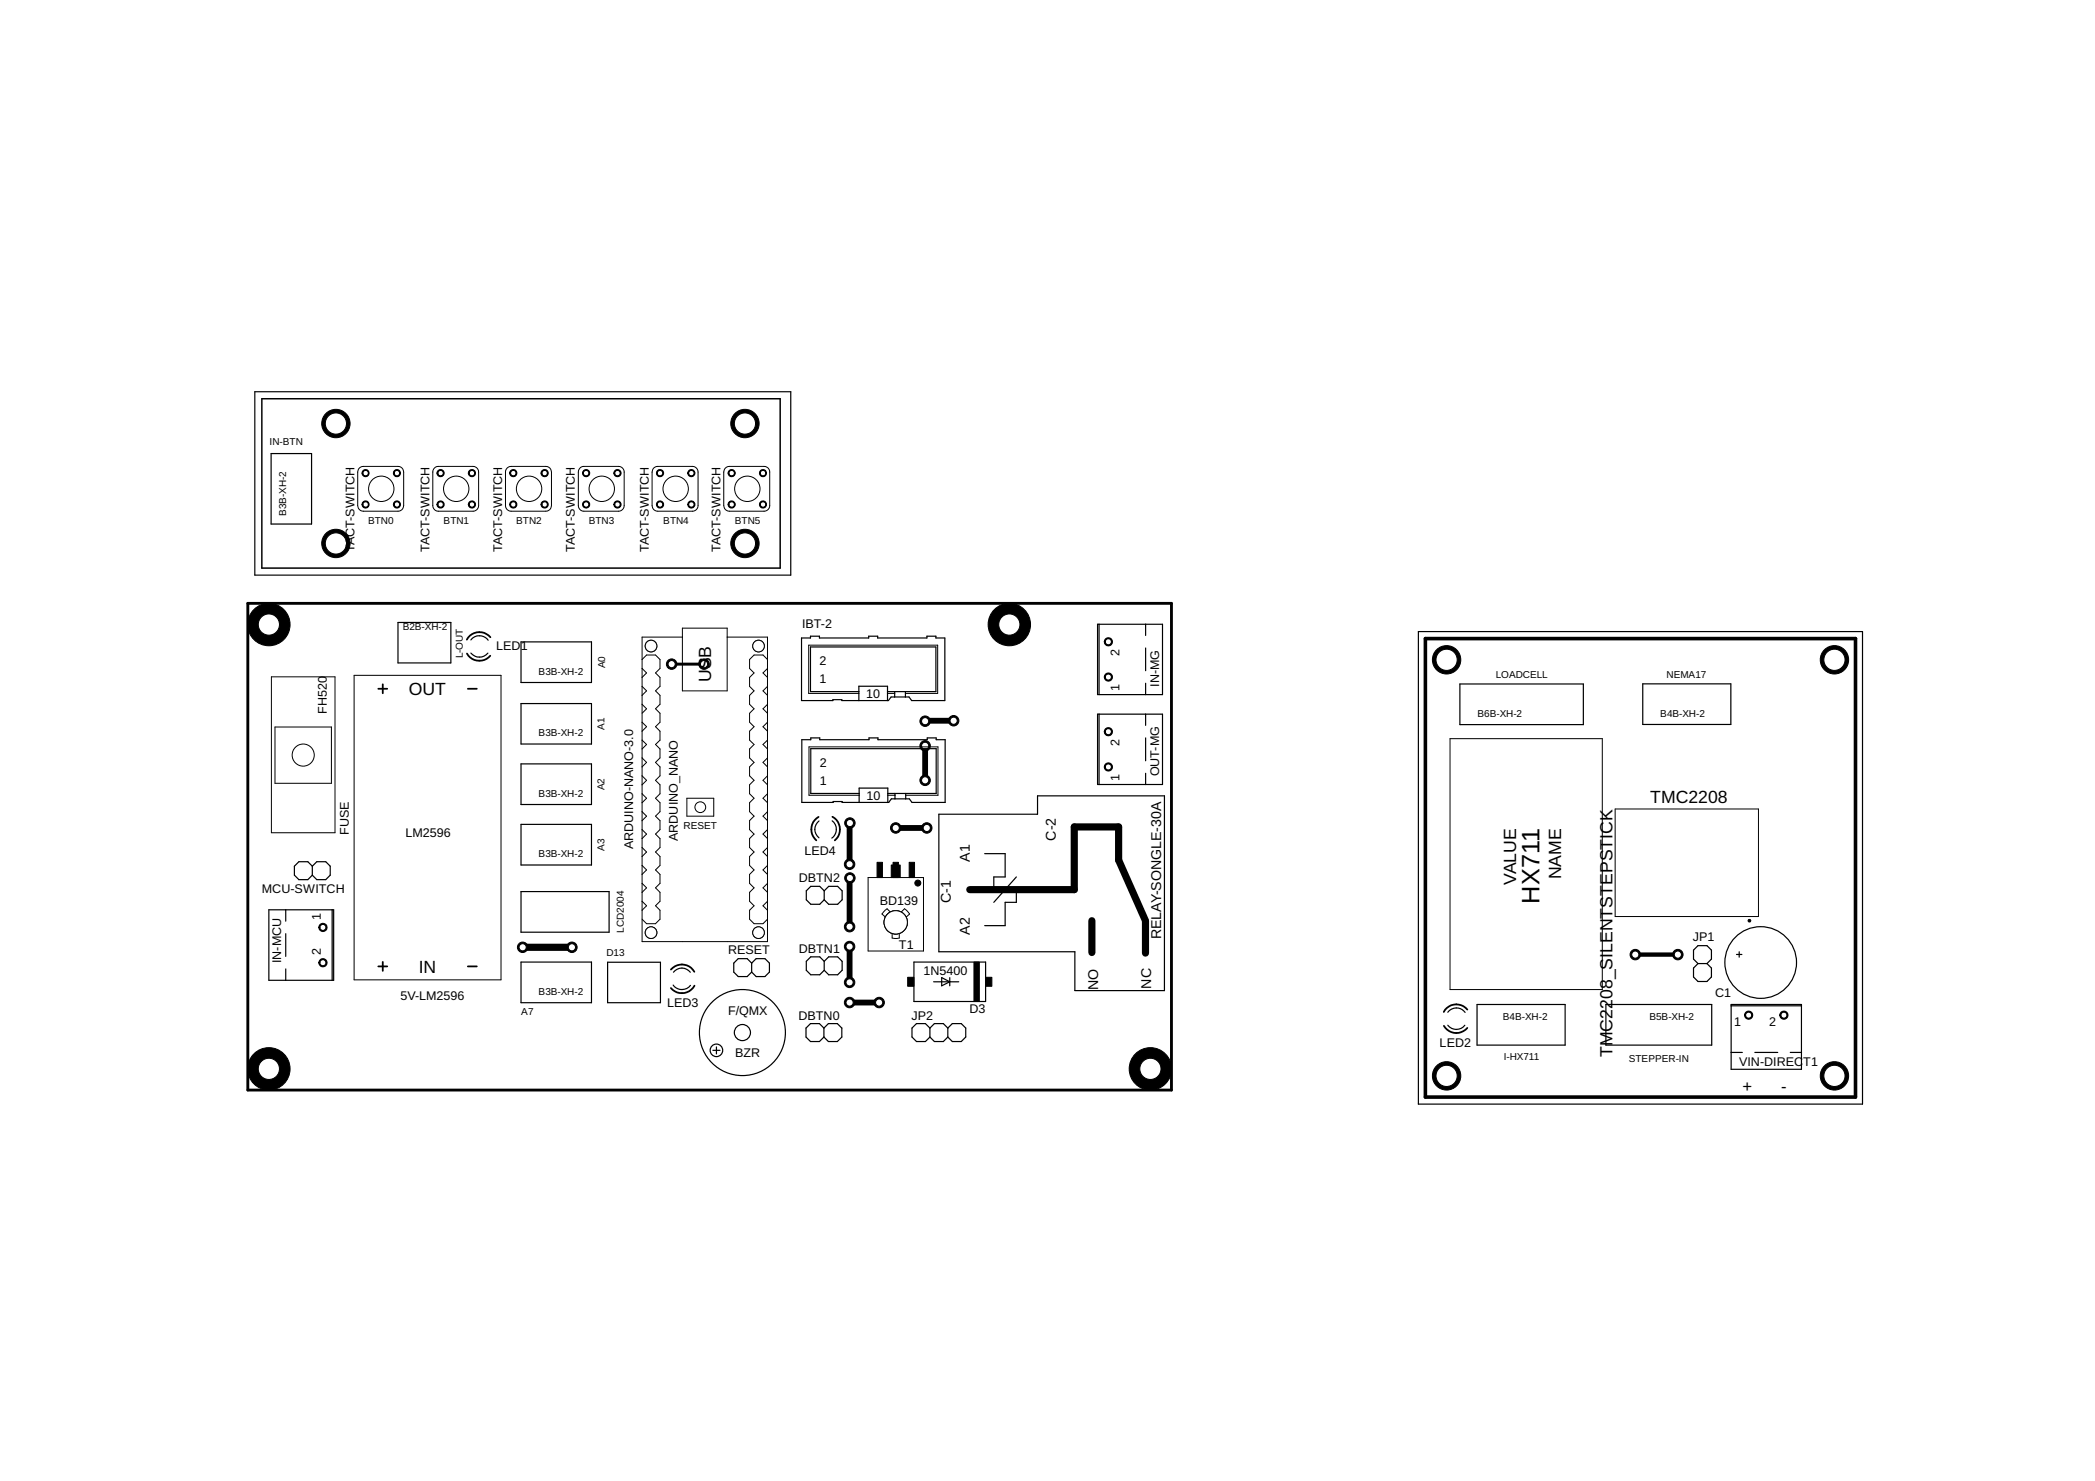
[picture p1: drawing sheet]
<svg xmlns="http://www.w3.org/2000/svg" width="297mm" height="210mm" viewBox="0 0 297 210" stroke-linecap="round" stroke-linejoin="round" font-family="sans-serif">
<path d="M74.1 134.3h7" fill="none" stroke="#000" stroke-width="1"/>
<path d="M120.5 116.6v5.9M127 117.3h4.4M131.2 105.7v4.9M135.2 102.2h-4M120.5 134.2v5M120.5 124.4v6.9M120.5 142.1h4.2" fill="none" stroke="#000" stroke-width=".83"/>
<path d="M95.2 94.1h4.6" fill="none" stroke="#000" stroke-width=".42"/>
<path d="M231.9 135.3h6" fill="none" stroke="#000" stroke-width=".61"/>
<circle cx="47.6" cy="60" r="2.01" fill="#000" stroke="#000" stroke-width=".14"/>
<circle cx="47.6" cy="60" r="1.5" fill="#fff" stroke="#000" stroke-width=".14"/>
<circle cx="47.6" cy="77" r="2.01" fill="#000" stroke="#000" stroke-width=".14"/>
<circle cx="47.6" cy="77" r="1.5" fill="#fff" stroke="#000" stroke-width=".14"/>
<circle cx="105.6" cy="60" r="2.01" fill="#000" stroke="#000" stroke-width=".14"/>
<circle cx="105.6" cy="60" r="1.5" fill="#fff" stroke="#000" stroke-width=".14"/>
<circle cx="105.6" cy="77" r="2.01" fill="#000" stroke="#000" stroke-width=".14"/>
<circle cx="105.6" cy="77" r="1.5" fill="#fff" stroke="#000" stroke-width=".14"/>
<circle cx="205.1" cy="93.5" r="2.01" fill="#000" stroke="#000" stroke-width=".14"/>
<circle cx="205.1" cy="93.5" r="1.5" fill="#fff" stroke="#000" stroke-width=".14"/>
<circle cx="260.1" cy="93.5" r="2.01" fill="#000" stroke="#000" stroke-width=".14"/>
<circle cx="260.1" cy="93.5" r="1.5" fill="#fff" stroke="#000" stroke-width=".14"/>
<circle cx="260.1" cy="152.5" r="2.01" fill="#000" stroke="#000" stroke-width=".14"/>
<circle cx="260.1" cy="152.5" r="1.5" fill="#fff" stroke="#000" stroke-width=".14"/>
<circle cx="205.1" cy="152.5" r="2.01" fill="#000" stroke="#000" stroke-width=".14"/>
<circle cx="205.1" cy="152.5" r="1.5" fill="#fff" stroke="#000" stroke-width=".14"/>
<circle cx="38.1" cy="151.5" r="3" fill="#000" stroke="#000" stroke-width=".14"/>
<circle cx="38.1" cy="151.5" r="1.5" fill="#fff" stroke="#000" stroke-width=".14"/>
<circle cx="163.1" cy="151.5" r="3" fill="#000" stroke="#000" stroke-width=".14"/>
<circle cx="163.1" cy="151.5" r="1.5" fill="#fff" stroke="#000" stroke-width=".14"/>
<circle cx="143.1" cy="88.5" r="3" fill="#000" stroke="#000" stroke-width=".14"/>
<circle cx="143.1" cy="88.5" r="1.5" fill="#fff" stroke="#000" stroke-width=".14"/>
<circle cx="38.1" cy="88.5" r="3" fill="#000" stroke="#000" stroke-width=".14"/>
<circle cx="38.1" cy="88.5" r="1.5" fill="#fff" stroke="#000" stroke-width=".14"/>
<circle cx="74.1" cy="134.3" r=".74" fill="#000" stroke="#000" stroke-width=".14"/>
<circle cx="74.1" cy="134.3" r=".51" fill="#fff" stroke="#000" stroke-width=".14"/>
<circle cx="81.1" cy="134.3" r=".74" fill="#000" stroke="#000" stroke-width=".14"/>
<circle cx="81.1" cy="134.3" r=".51" fill="#fff" stroke="#000" stroke-width=".14"/>
<circle cx="120.5" cy="139.2" r=".74" fill="#000" stroke="#000" stroke-width=".14"/>
<circle cx="120.5" cy="139.2" r=".51" fill="#fff" stroke="#000" stroke-width=".14"/>
<circle cx="120.5" cy="134.2" r=".74" fill="#000" stroke="#000" stroke-width=".14"/>
<circle cx="120.5" cy="134.2" r=".51" fill="#fff" stroke="#000" stroke-width=".14"/>
<circle cx="120.5" cy="131.3" r=".74" fill="#000" stroke="#000" stroke-width=".14"/>
<circle cx="120.5" cy="131.3" r=".51" fill="#fff" stroke="#000" stroke-width=".14"/>
<circle cx="120.5" cy="124.4" r=".74" fill="#000" stroke="#000" stroke-width=".14"/>
<circle cx="120.5" cy="124.4" r=".51" fill="#fff" stroke="#000" stroke-width=".14"/>
<circle cx="131.2" cy="110.6" r=".74" fill="#000" stroke="#000" stroke-width=".14"/>
<circle cx="131.2" cy="110.6" r=".51" fill="#fff" stroke="#000" stroke-width=".14"/>
<circle cx="131.2" cy="105.7" r=".74" fill="#000" stroke="#000" stroke-width=".14"/>
<circle cx="131.2" cy="105.7" r=".51" fill="#fff" stroke="#000" stroke-width=".14"/>
<circle cx="120.5" cy="122.5" r=".74" fill="#000" stroke="#000" stroke-width=".14"/>
<circle cx="120.5" cy="122.5" r=".51" fill="#fff" stroke="#000" stroke-width=".14"/>
<circle cx="120.5" cy="116.6" r=".74" fill="#000" stroke="#000" stroke-width=".14"/>
<circle cx="120.5" cy="116.6" r=".51" fill="#fff" stroke="#000" stroke-width=".14"/>
<circle cx="120.5" cy="142.1" r=".74" fill="#000" stroke="#000" stroke-width=".14"/>
<circle cx="120.5" cy="142.1" r=".51" fill="#fff" stroke="#000" stroke-width=".14"/>
<circle cx="124.7" cy="142.1" r=".74" fill="#000" stroke="#000" stroke-width=".14"/>
<circle cx="124.7" cy="142.1" r=".51" fill="#fff" stroke="#000" stroke-width=".14"/>
<circle cx="135.2" cy="102.2" r=".74" fill="#000" stroke="#000" stroke-width=".14"/>
<circle cx="135.2" cy="102.2" r=".51" fill="#fff" stroke="#000" stroke-width=".14"/>
<circle cx="131.2" cy="102.2" r=".74" fill="#000" stroke="#000" stroke-width=".14"/>
<circle cx="131.2" cy="102.2" r=".51" fill="#fff" stroke="#000" stroke-width=".14"/>
<circle cx="99.8" cy="94.1" r=".74" fill="#000" stroke="#000" stroke-width=".14"/>
<circle cx="99.8" cy="94.1" r=".51" fill="#fff" stroke="#000" stroke-width=".14"/>
<circle cx="95.2" cy="94.1" r=".74" fill="#000" stroke="#000" stroke-width=".14"/>
<circle cx="95.2" cy="94.1" r=".51" fill="#fff" stroke="#000" stroke-width=".14"/>
<circle cx="237.9" cy="135.3" r=".74" fill="#000" stroke="#000" stroke-width=".14"/>
<circle cx="237.9" cy="135.3" r=".51" fill="#fff" stroke="#000" stroke-width=".14"/>
<circle cx="231.9" cy="135.3" r=".74" fill="#000" stroke="#000" stroke-width=".14"/>
<circle cx="231.9" cy="135.3" r=".51" fill="#fff" stroke="#000" stroke-width=".14"/>
<circle cx="127" cy="117.3" r=".74" fill="#000" stroke="#000" stroke-width=".14"/>
<circle cx="127" cy="117.3" r=".51" fill="#fff" stroke="#000" stroke-width=".14"/>
<circle cx="131.4" cy="117.3" r=".74" fill="#000" stroke="#000" stroke-width=".14"/>
<circle cx="131.4" cy="117.3" r=".51" fill="#fff" stroke="#000" stroke-width=".14"/>
<g fill="none" stroke="#000" stroke-width=".14">
<path d="M50.9 66.3l.6-.2h4.9a.8 .8 0 0 1 .8 .8v4.7a.8 .8 0 0 1-.8 .9h-4.9a.8 .8 0 0 1-.8-.9v-4.7zM61.6 66.3l.5-.2h5l.4 .1a.8 .8 0 0 1 .4 .7v4.7a.8 .8 0 0 1-.8 .9h-5a.8 .8 0 0 1-.7-.9v-4.7zM71.9 66.3l.6-.2h4.9a.8 .8 0 0 1 .8 .8v4.7a.8 .8 0 0 1-.8 .9h-4.9a.8 .8 0 0 1-.8-.9v-4.7zM82.2 66.3l.6-.2h4.9a.8 .8 0 0 1 .8 .8v4.7a.8 .8 0 0 1-.8 .9h-4.9a.8 .8 0 0 1-.8-.9v-4.7zM92.7 66.3l.6-.2h4.9a.8 .8 0 0 1 .8 .8v4.7a.8 .8 0 0 1-.8 .9h-4.9a.8 .8 0 0 1-.8-.9v-4.7zM102.8 66.3l.6-.2h4.9a.8 .8 0 0 1 .8 .8v4.7a.8 .8 0 0 1-.8 .9h-4.9a.8 .8 0 0 1-.8-.9v-4.7zM38.5 95.9h9v22.1h-9zM50.2 95.7h20.8v43.2h-20.8zM91 93.5l.7-.7h1.2l.7 .7v1.2l-.7 .7 .7 .6v1.3l-.7 .6 .7 .7v1.2l-.7 .7 .7 .6v1.3l-.7 .6 .7 .6v1.3l-.7 .6 .7 .7v1.2l-.7 .7 .7 .6v1.3l-.7 .6 .7 .6v1.3l-.7 .6 .7 .7v1.2l-.7 .7 .7 .6v1.3l-.7 .6 .7 .7v1.2l-.7 .7 .7 .6v1.3l-.7 .6 .7 .6v1.3l-.7 .6 .7 .7v1.2l-.7 .7 .7 .6v1.3l-.7 .6h-1.2l-.7-.6M91 97.3l.7 .6-.7 .7M91 99.8l.7 .7-.7 .6M91 94.7l.7 .7-.7 .6"/>
<path d="M96.8 90.3h-5.8v43.2h17.8v-43.2h-5.7M96.8 89h6.3v8.9h-6.3zM108.8 93.5l-.6-.7h-1.3l-.6 .7v1.2l.6 .7-.6 .6v1.3l.6 .6-.6 .7v1.2l.6 .7-.6 .6v1.3l.6 .6-.6 .6v1.3l.6 .6-.6 .7v1.2l.6 .7-.6 .6v1.3l.6 .6-.6 .6v1.3l.6 .6-.6 .7v1.2l.6 .7-.6 .6v1.3l.6 .6-.6 .7v1.2l.6 .7-.6 .6v1.3l.6 .6-.6 .6v1.3l.6 .6-.6 .7v1.2l.6 .7-.6 .6v1.3l.6 .6h1.3l.6-.6M108.8 99.8l-.6 .7 .6 .6M108.8 97.3l-.6 .6 .6 .7M108.8 94.7l-.6 .7 .6 .6M121.8 98.3h-7.1v-6.9h18.2v6.9h-4.5M125.8 98.3h1.1M39 103h8v8h-8zM91 117.6l.7 .6-.7 .7M91 115l.7 .7-.7 .6M91 102.4l.7 .6-.7 .6"/>
<path d="M91 104.9l.7 .6-.7 .7M91 107.4l.7 .7-.7 .6M91 110l.7 .6-.7 .6M91 112.5l.7 .6-.7 .7M97.4 113.1h3.8v2.6h-3.8zM108.8 117.6l-.6 .6 .6 .7M108.8 115l-.6 .7 .6 .6M108.8 112.5l-.6 .6 .6 .7M108.8 110l-.6 .6 .6 .6M108.8 107.4l-.6 .7 .6 .6M108.8 104.9l-.6 .6 .6 .7M108.8 102.4l-.6 .6 .6 .6"/>
<path d="M121.8 112.7h-7.1v-6.8h18.3v6.8h-4.6M125.9 112.7h1M205.6 104.7h21.6v35.6h-21.6zM229 114.7h20.3v15.2h-20.3zM91 120.1l.7 .7-.7 .6M91 122.7l.7 .6-.7 .6M91 125.2l.7 .6-.7 .7M91 127.7l.7 .7-.7 .6M108.8 127.7l-.6 .7 .6 .6M108.8 125.2l-.6 .6 .6 .7M108.8 122.7l-.6 .6 .6 .6M108.8 120.1l-.6 .7 .6 .6"/>
<path d="M123.1 124.4h7.8v10.4h-7.8zM126.2 129.3l-.4-.5-.3 .2-.4 .5 .4 .5M126.5 132.3v.6l.3 .1 .7-.1v-.6M127.8 129.3l.4-.5 .3 .2 .5 .5-.5 .5"/>
<circle cx="54.1" cy="69.3" r="1.8"/>
<circle cx="64.7" cy="69.3" r="1.8"/>
<circle cx="75" cy="69.3" r="1.8"/>
<circle cx="85.3" cy="69.3" r="1.8"/>
<circle cx="95.8" cy="69.3" r="1.8"/>
<circle cx="106" cy="69.3" r="1.8"/>
<circle cx="107.5" cy="91.6" r=".83"/>
<circle cx="43" cy="107" r="1.57"/>
<circle cx="99.3" cy="114.4" r=".76"/>
<circle cx="127" cy="130.7" r="1.65"/>
</g>
<g fill="none" stroke="#000" stroke-width=".17">
<path d="M36.1 55.5h76v26h-76zM38.4 64.3h5.8v10h-5.8zM56.4 88.2h7.5v5.8h-7.5zM66.8 90.7a1.54 1.54 0 0 1 2.4 0M66.8 92.6a1.56 1.56 0 0 0 2.4 0M73.9 91h10v5.7h-10zM73.9 99.7h10v5.8h-10zM113.6 90.4h1.3v-.2h1.3v.2h7v-.2h1.2v.2h7v-.2h1.3v.2h1.3v8.9h-4.7l-.4-.5h-2.6l-.3 .5h-6.6v-.1h-1.3v.1h-4.5zM121.8 98h-6.9v-6.3h17.8v6.3h-6.9M121.8 99.3v-2h4v2M126.9 98v.8M128.4 98v.8"/>
<path d="M155.6 88.5h9.2v9.9h-9.2zM155.8 88.5v9.9M162.4 88.5v1.6M162.4 91.8v3.3M162.4 96.8v1.6M201.1 89.5h63v67h-63zM207 96.9h17.5v5.8h-17.5zM232.9 96.9h12.5v5.8h-12.5zM73.9 108.3h10v5.7h-10zM73.9 116.8h10v5.8h-10zM113.7 104.8h1.3v-.2h1.2v.2h7v-.2h1.3v.2h7v-.2h1.2v.2h1.3v8.9h-4.7l-.4-.5h-2.5l-.4 .5h-6.6v-.1h-1.3v.1h-4.4zM116.1 116.4a1.5 1.5 0 0 0 0 2.3"/>
<path d="M118 116.3a1.54 1.54 0 0 1-.1 2.5M121.8 112.5h-6.8v-6.4h17.7v6.4h-6.8M121.8 113.7v-2h4.1v2M126.9 112.5v.7M128.4 112.5v.7M133.1 115.4h14v-2.6h18v27.6h-12.7v-5.5h-19.3zM155.6 101.2h9.2v10h-9.2zM155.8 101.2v10M162.4 101.2v1.6M162.4 104.6v3.2M162.4 109.6v1.6M38.1 128.9h9.2v10h-9.2z"/>
<path d="M40.5 128.9v1.7M40.5 132.3v3.3M40.5 137.3v1.6M44.3 122.8l-.7-.7h-1.2l-.7 .7v1.2l.7 .7h1.2l.7-.7M44.3 122.8l.6-.7h1.3l.6 .7v1.2l-.6 .7h-1.3l-.6-.7M44.3 122.8v1.2M47.1 128.9v10M73.9 126.4h12.5v5.7h-12.5zM73.9 136.4h10v5.7h-10zM86.1 136.4h7.5v5.7h-7.5zM95.4 139.6a1.53 1.53 0 0 0 2.5 .1M95.5 137.8a1.5 1.5 0 0 1 2.4 0"/>
<path d="M106.6 136.5l-.7-.6h-1.2l-.7 .6v1.3l.7 .6h1.2l.7-.6M106.6 136.5l.6-.6h1.3l.6 .6v1.3l-.6 .6h-1.3l-.6-.6M106.6 136.5v1.3M116.9 126.3l.6-.7h1.3l.6 .7v1.2l-.6 .7h-1.3l-.6-.7M116.9 136.2l.6-.6h1.3l.6 .6v1.3l-.6 .7h-1.3l-.6-.7M116.9 136.2l-.7-.6h-1.2l-.7 .6v1.3l.7 .7h1.2l.7-.7M116.9 126.3v1.2M116.9 136.2v1.3M116.9 126.3l-.7-.7h-1.2l-.7 .7v1.2l.7 .7h1.2l.7-.7M129.6 136.4h10.1v5.5h-10.1zM132.4 139.1h3.5M133.5 138.6l1.2 .5-1.2 .6z"/>
<path d="M134.7 138.6v1.1M139.6 121h2.9v3.3h-1.6v1.8M144.1 126.1v1.8h-1.6v3.3h-2.9M144.1 124.3l-3.2 3.6M240.7 136.6l-.6-.7v-1.2l.6-.7h1.3l.7 .7v1.2l-.7 .7M240.7 136.6l-.6 .6v1.3l.6 .6h1.3l.7-.6v-1.3l-.7-.6M240.7 136.6h1.3M246.2 135.3h.8M246.6 134.9v.8M101.1 148.9h1M101.6 148.4v1M116.8 145.7l.7-.6h1.2l.7 .6v1.3l-.7 .6h-1.2l-.7-.6"/>
<path d="M116.8 145.7l-.6-.6h-1.3l-.6 .6v1.3l.6 .6h1.3l.6-.6M116.8 145.7v1.3M131.8 145.7l-.6-.6h-1.3l-.6 .6v1.3l.6 .6h1.3l.6-.6M131.8 145.7l.7-.6h1.3l.6 .6M131.8 145.7v1.3M131.8 147l.7 .6h1.3l.6-.6M134.4 145.7l.6-.6h1.3l.6 .6v1.3l-.6 .6h-1.3l-.6-.6M134.4 145.7v1.3M205.3 143.5a1.52 1.52 0 0 1 2.4 0M205.3 145.3a1.52 1.52 0 0 0 2.4 0M209.4 142.4h12.5v5.7h-12.5zM227.7 142.4h15v5.7h-15z"/>
<path d="M245.4 142.4h10v9.2h-10zM245.4 149.2h1.6M245.4 142.6h10M248.8 149.2h3.3M253.8 149.2h1.6"/>
<circle cx="249.6" cy="136.4" r="5.1"/>
<circle cx="101.6" cy="148.9" r=".89"/>
<circle cx="105.3" cy="146.3" r="6.1"/>
<circle cx="105.3" cy="146.3" r="1.14"/>
</g>
<g fill="none" stroke="#000" stroke-width=".25">
<path d="M53.6 97.6h1.3M54.3 97v1.3M66.2 92.6a2.02 2.02 0 0 0 3.3 .3M66.3 97.6h1.3M69.5 90.3a2.04 2.04 0 0 0-3.3 .4M116.1 115.8a2.05 2.05 0 0 0-.4 3.3M118 115.8a2.02 2.02 0 0 1 .4 3.3M53.6 137h1.3M54.3 136.3v1.3M66.3 137h1.3M95.1 137.4a2.03 2.03 0 0 1 3.3 .3M98.5 139.7a2.02 2.02 0 0 1-3.4 .3"/>
<path d="M204.7 145.4a2.03 2.03 0 0 0 3.3 .3M208 143.1a2.01 2.01 0 0 0-3.3 .3"/>
</g>
<g fill="#000" stroke="#000" stroke-width=".14">
<path d="M51.5 66.7a.5 .5 0 0 1 .8 .1 .5 .5 0 0 1-.3 .7 .5 .5 0 0 1-.7-.4h.2a.39 .39 0 0 1 .5-.4 .39 .39 0 0 1 .1 .7 .39 .39 0 0 1-.6-.2v-.1h-.2z" fill-rule="evenodd"/>
<path d="M51.5 71.1a.5 .5 0 0 1 .8 .2 .5 .5 0 0 1-.3 .7 .5 .5 0 0 1-.7-.5h.2a.39 .39 0 0 1 .5-.3 .39 .39 0 0 1 .1 .6 .39 .39 0 0 1-.6-.2v-.1h-.2z" fill-rule="evenodd"/>
<path d="M55.9 71.1a.5 .5 0 0 1 .8 .2 .5 .5 0 0 1-.3 .7 .5 .5 0 0 1-.6-.5h.1a.39 .39 0 0 1 .6-.3 .39 .39 0 0 1 0 .6 .39 .39 0 0 1-.6-.2v-.1h-.1z" fill-rule="evenodd"/>
<path d="M55.9 66.7a.5 .5 0 0 1 .8 .1 .5 .5 0 0 1-.3 .7 .5 .5 0 0 1-.6-.4h.1a.39 .39 0 0 1 .6-.4 .39 .39 0 0 1 0 .7 .39 .39 0 0 1-.6-.2v-.1h-.1z" fill-rule="evenodd"/>
<path d="M62.1 66.7a.51 .51 0 0 1 .8 .1 .51 .51 0 0 1-.3 .8 .51 .51 0 0 1-.6-.5h.1a.38 .38 0 0 1 .5-.4 .38 .38 0 0 1 .2 .6 .38 .38 0 0 1-.7-.1v-.1h-.1z" fill-rule="evenodd"/>
<path d="M62.1 71.1a.51 .51 0 0 1 .8 .2 .51 .51 0 0 1-.3 .7 .51 .51 0 0 1-.6-.5h.1a.38 .38 0 0 1 .5-.4 .38 .38 0 0 1 .2 .6 .38 .38 0 0 1-.7-.1v-.1h-.1z" fill-rule="evenodd"/>
<path d="M66.6 71.1a.51 .51 0 0 1 .8 .2 .51 .51 0 0 1-.4 .7 .51 .51 0 0 1-.6-.5h.1a.38 .38 0 0 1 .5-.4 .38 .38 0 0 1 .2 .6 .38 .38 0 0 1-.6-.1l-.1-.1h-.1z" fill-rule="evenodd"/>
<path d="M66.6 66.7a.51 .51 0 0 1 .8 .1 .51 .51 0 0 1-.4 .8 .51 .51 0 0 1-.6-.5h.1a.38 .38 0 0 1 .5-.4 .38 .38 0 0 1 .2 .6 .38 .38 0 0 1-.6-.1l-.1-.1h-.1z" fill-rule="evenodd"/>
<path d="M72.4 66.7a.51 .51 0 0 1 .8 .1 .51 .51 0 0 1-.3 .8 .51 .51 0 0 1-.6-.5h.1a.38 .38 0 0 1 .5-.4 .38 .38 0 0 1 .2 .6 .38 .38 0 0 1-.7-.1v-.1h-.1z" fill-rule="evenodd"/>
<path d="M72.4 71.1a.51 .51 0 0 1 .8 .2 .51 .51 0 0 1-.3 .7 .51 .51 0 0 1-.6-.5h.1a.38 .38 0 0 1 .5-.4 .38 .38 0 0 1 .2 .6 .38 .38 0 0 1-.7-.1v-.1h-.1z" fill-rule="evenodd"/>
<path d="M76.9 71.1a.51 .51 0 0 1 .8 .2 .51 .51 0 0 1-.4 .7 .51 .51 0 0 1-.6-.5h.1a.38 .38 0 0 1 .5-.4 .38 .38 0 0 1 .2 .6 .38 .38 0 0 1-.6-.1l-.1-.1h-.1z" fill-rule="evenodd"/>
<path d="M76.9 66.7a.51 .51 0 0 1 .8 .1 .51 .51 0 0 1-.4 .8 .51 .51 0 0 1-.6-.5h.1a.38 .38 0 0 1 .5-.4 .38 .38 0 0 1 .2 .6 .38 .38 0 0 1-.6-.1l-.1-.1h-.1z" fill-rule="evenodd"/>
<path d="M82.8 66.7a.51 .51 0 0 1 .8 .1 .51 .51 0 0 1-.4 .8 .51 .51 0 0 1-.6-.5h.1a.39 .39 0 0 1 .6-.4 .39 .39 0 0 1 .1 .7 .39 .39 0 0 1-.7-.2v-.1h-.1z" fill-rule="evenodd"/>
<path d="M82.8 71.1a.51 .51 0 0 1 .8 .2 .51 .51 0 0 1-.4 .7 .51 .51 0 0 1-.6-.5h.1a.39 .39 0 0 1 .6-.3 .39 .39 0 0 1 .1 .6 .39 .39 0 0 1-.7-.2v-.1h-.1z" fill-rule="evenodd"/>
<path d="M87.2 71.1a.51 .51 0 0 1 .8 .2 .51 .51 0 0 1-.3 .7 .51 .51 0 0 1-.7-.5h.2a.39 .39 0 0 1 .5-.3 .39 .39 0 0 1 .1 .6 .39 .39 0 0 1-.6-.2v-.1h-.2z" fill-rule="evenodd"/>
<path d="M87.2 66.7a.51 .51 0 0 1 .8 .1 .51 .51 0 0 1-.3 .8 .51 .51 0 0 1-.7-.5h.2a.39 .39 0 0 1 .5-.4 .39 .39 0 0 1 .1 .7 .39 .39 0 0 1-.6-.2v-.1h-.2z" fill-rule="evenodd"/>
<path d="M93.2 66.7a.51 .51 0 0 1 .8 .1 .51 .51 0 0 1-.3 .8 .51 .51 0 0 1-.6-.5h.1a.39 .39 0 0 1 .6-.4 .39 .39 0 0 1 0 .7 .39 .39 0 0 1-.6-.2v-.1h-.1z" fill-rule="evenodd"/>
<path d="M93.2 71.1a.51 .51 0 0 1 .8 .2 .51 .51 0 0 1-.3 .7 .51 .51 0 0 1-.6-.5h.1a.39 .39 0 0 1 .6-.3 .39 .39 0 0 1 0 .6 .39 .39 0 0 1-.6-.2v-.1h-.1z" fill-rule="evenodd"/>
<path d="M97.7 71.1a.51 .51 0 0 1 .8 .2 .51 .51 0 0 1-.3 .7 .51 .51 0 0 1-.7-.5h.1a.39 .39 0 0 1 .6-.3 .39 .39 0 0 1 .1 .6 .39 .39 0 0 1-.6-.2l-.1-.1h-.1z" fill-rule="evenodd"/>
<path d="M97.7 66.7a.51 .51 0 0 1 .8 .1 .51 .51 0 0 1-.3 .8 .51 .51 0 0 1-.7-.5h.1a.39 .39 0 0 1 .6-.4 .39 .39 0 0 1 .1 .7 .39 .39 0 0 1-.6-.2l-.1-.1h-.1z" fill-rule="evenodd"/>
<path d="M103.4 66.7a.51 .51 0 0 1 .8 .1 .51 .51 0 0 1-.3 .8 .51 .51 0 0 1-.7-.5h.2a.39 .39 0 0 1 .5-.4 .39 .39 0 0 1 .1 .7 .39 .39 0 0 1-.6-.2v-.1h-.2z" fill-rule="evenodd"/>
<path d="M103.4 71.1a.51 .51 0 0 1 .8 .2 .51 .51 0 0 1-.3 .7 .51 .51 0 0 1-.7-.5h.2a.39 .39 0 0 1 .5-.3 .39 .39 0 0 1 .1 .6 .39 .39 0 0 1-.6-.2v-.1h-.2z" fill-rule="evenodd"/>
<path d="M107.8 71.1a.5 .5 0 0 1 .8 .2 .5 .5 0 0 1-.3 .7 .5 .5 0 0 1-.6-.5h.1a.39 .39 0 0 1 .6-.3 .39 .39 0 0 1 0 .6 .39 .39 0 0 1-.6-.2v-.1h-.1z" fill-rule="evenodd"/>
<path d="M107.8 66.7a.5 .5 0 0 1 .8 .1 .5 .5 0 0 1-.3 .7 .5 .5 0 0 1-.6-.4h.1a.39 .39 0 0 1 .6-.4 .39 .39 0 0 1 0 .7 .39 .39 0 0 1-.6-.2v-.1h-.1z" fill-rule="evenodd"/>
<path d="M156.7 95.5a.58 .58 0 0 1 1 .2 .58 .58 0 0 1-.4 .8 .58 .58 0 0 1-.7-.6h.1a.43 .43 0 0 1 .6-.3 .43 .43 0 0 1 .1 .7 .43 .43 0 0 1-.7-.2v-.2h-.1z" fill-rule="evenodd"/>
<path d="M156.7 90.6a.58 .58 0 0 1 1 .1 .58 .58 0 0 1-.4 .8 .58 .58 0 0 1-.7-.5h.1a.44 .44 0 0 1 .7-.4 .44 .44 0 0 1 0 .7 .44 .44 0 0 1-.7-.2v-.1h-.1z" fill-rule="evenodd"/>
<path d="M156.7 108.3a.58 .58 0 0 1 1 .1 .58 .58 0 0 1-.4 .9 .58 .58 0 0 1-.7-.6h.1a.43 .43 0 0 1 .6-.4 .43 .43 0 0 1 .1 .8 .43 .43 0 0 1-.7-.2v-.2h-.1z" fill-rule="evenodd"/>
<path d="M156.7 103.3a.58 .58 0 0 1 1 .1 .58 .58 0 0 1-.4 .9 .58 .58 0 0 1-.7-.6h.1a.44 .44 0 0 1 .7-.4 .44 .44 0 0 1 0 .8 .44 .44 0 0 1-.7-.2v-.2h-.1z" fill-rule="evenodd"/>
<path d="M45.4 131a.59 .59 0 0 1 .9 .2 .59 .59 0 0 1-.4 .8 .59 .59 0 0 1-.7-.6h.2a.44 .44 0 0 1 .6-.3 .44 .44 0 0 1 .1 .7 .44 .44 0 0 1-.7-.2v-.2h-.2z" fill-rule="evenodd"/>
<path d="M45.4 136a.59 .59 0 0 1 .9 .2 .59 .59 0 0 1-.4 .8 .59 .59 0 0 1-.7-.6h.2a.44 .44 0 0 1 .6-.3 .44 .44 0 0 1 .1 .7 .44 .44 0 0 1-.7-.2v-.2h-.2z" fill-rule="evenodd"/>
<path d="M247.9 130.3h.3v.3h-.3z" fill-rule="evenodd"/>
<path d="M247.5 143.5a.58 .58 0 0 1 .9 .1 .58 .58 0 0 1-.3 .8 .58 .58 0 0 1-.7-.5h.1a.43 .43 0 0 1 .6-.4 .43 .43 0 0 1 .1 .7 .43 .43 0 0 1-.7-.2v-.1h-.1z" fill-rule="evenodd"/>
<path d="M252.5 143.5a.58 .58 0 0 1 .9 .1 .58 .58 0 0 1-.3 .8 .58 .58 0 0 1-.8-.5h.2a.42 .42 0 0 1 .6-.4 .42 .42 0 0 1 .1 .6 .42 .42 0 0 1-.7-.1v-.1h-.2z" fill-rule="evenodd"/>
<circle cx="130.1" cy="125.2" r=".42"/>
</g>
<path d="M137.5 126.1h14.8v-8.9h6.3v4.7l3.8 8.6M154.8 130.5v4.5M162.4 130.6v4.5" fill="none" stroke="#000" stroke-width="1"/>
<path d="M124.4 122.2h.7v2.2h-.7zM126.4 122.6h1.2v1.8h-1.2zM126.6 122.2h.8v2.2h-.8zM128.7 138.5h.9v1.3h-.9zM128.9 122.2h.8v2.2h-.8zM138.1 136.4h.8v5.5h-.8zM139.7 138.5h.9v1.3h-.9z" fill="#000" stroke="#000" stroke-width=".14"/>
<circle cx="107.5" cy="91.6" r=".83" fill="#fff" stroke="#000" stroke-width=".14"/>
<circle cx="92.3" cy="91.6" r=".83" fill="none" stroke="#000" stroke-width=".14"/>
<circle cx="92.3" cy="91.6" r=".83" fill="#fff" stroke="#000" stroke-width=".14"/>
<circle cx="92.3" cy="132.2" r=".83" fill="none" stroke="#000" stroke-width=".14"/>
<circle cx="92.3" cy="132.2" r=".83" fill="#fff" stroke="#000" stroke-width=".14"/>
<circle cx="107.5" cy="132.2" r=".83" fill="none" stroke="#000" stroke-width=".14"/>
<circle cx="107.5" cy="132.2" r=".83" fill="#fff" stroke="#000" stroke-width=".14"/>
<circle cx="127" cy="130.7" r="1.65" fill="none" stroke="#000" stroke-width=".14"/>
<circle cx="127" cy="130.7" r="1.65" fill="#fff" stroke="#000" stroke-width=".14"/>
<path d="M37.1 56.5h73.5v24h-73.5z" fill="none" stroke="#000" stroke-width=".21"/>
<path d="M202.1 90.5h61v65h-61z" fill="none" stroke="#000" stroke-width=".51"/>
<path d="M35.1 85.5h131v69h-131z" fill="none" stroke="#000" stroke-width=".4"/>
<text font-size="3.6" x="218.3" y="128.1" transform="rotate(-90 218.3 128.1)">HX711</text>
<g font-size="2.5">
<text x="58" y="98.5">OUT</text>
<text x="100.8" y="96.7" transform="rotate(-90 100.8 96.7)">USB</text>
<text x="234" y="113.7">TMC2208</text>
<text x="215" y="125.4" transform="rotate(-90 215 125.4)">VALUE</text>
<text x="221.3" y="124.6" transform="rotate(-90 221.3 124.6)">NAME</text>
<text x="59.4" y="137.9">IN</text>
<text x="228.6" y="141.6" transform="rotate(-90 228.6 141.6)">08_SILENTSTEPSTICK</text>
<text x="228.6" y="149.8" transform="rotate(-90 228.6 149.8)">TMC22</text>
</g>
<g font-size="2.3">
<text x="247.1" y="154.7">+</text>
<text x="252.6" y="154.7">-</text>
</g>
<g font-size="2">
<text x="149.7" y="119.2" transform="rotate(-90 149.7 119.2)">C-2</text>
<text x="137.5" y="122.2" transform="rotate(-90 137.5 122.2)">A1</text>
<text x="134.8" y="128" transform="rotate(-90 134.8 128)">C-1</text>
<text x="137.5" y="132.5" transform="rotate(-90 137.5 132.5)">A2</text>
<text x="164.6" y="133.1" transform="rotate(-90 164.6 133.1)">RELAY-SONGLE-30A</text>
<text x="155.7" y="140.3" transform="rotate(-90 155.7 140.3)">NO</text>
<text x="163.2" y="140.1" transform="rotate(-90 163.2 140.1)">NC</text>
</g>
<g font-size="1.8">
<text x="50.2" y="78.3" transform="rotate(-90 50.2 78.3)">TACT-SWITCH</text>
<text x="60.9" y="78.3" transform="rotate(-90 60.9 78.3)">TACT-SWITCH</text>
<text x="71.2" y="78.3" transform="rotate(-90 71.2 78.3)">TACT-SWITCH</text>
<text x="81.5" y="78.3" transform="rotate(-90 81.5 78.3)">TACT-SWITCH</text>
<text x="92" y="78.3" transform="rotate(-90 92 78.3)">TACT-SWITCH</text>
<text x="102.1" y="78.3" transform="rotate(-90 102.1 78.3)">TACT-SWITCH</text>
<text x="113.7" y="88.9">IBT-2</text>
<text x="70.4" y="92.1">LED1</text>
<text x="116.2" y="94.2">2</text>
<text x="158.7" y="93" transform="rotate(-90 158.7 93)">2</text>
<text x="46.3" y="101.2" transform="rotate(-90 46.3 101.2)">FH520</text>
<text x="116.2" y="96.8">1</text>
<text x="122.8" y="98.9">10</text>
<text x="158.7" y="98" transform="rotate(-90 158.7 98)">1</text>
<text x="164.4" y="97.3" transform="rotate(-90 164.4 97.3)">IN-MG</text>
<text x="158.7" y="105.8" transform="rotate(-90 158.7 105.8)">2</text>
<text x="116.2" y="111.2">1</text>
<text x="116.2" y="108.6">2</text>
<text x="122.8" y="113.3">10</text>
<text x="158.7" y="110.7" transform="rotate(-90 158.7 110.7)">1</text>
<text x="164.4" y="110" transform="rotate(-90 164.4 110)">OUT-MG</text>
<text x="49.5" y="118.3" transform="rotate(-90 49.5 118.3)">FUSE</text>
<text x="57.5" y="118.7">LM2596</text>
<text x="96.1" y="119.2" transform="rotate(-90 96.1 119.2)">ARDUINO_NANO</text>
<text x="89.8" y="120.4" transform="rotate(-90 89.8 120.4)">ARDUINO-NANO-3.0</text>
<text x="113.2" y="125.1">DBTN2</text>
<text x="114.1" y="121.2">LED4</text>
<text x="37.1" y="126.5">MCU-SWITCH</text>
<text x="45.5" y="130.4" transform="rotate(-90 45.5 130.4)">1</text>
<text x="124.7" y="128.3">BD139</text>
<text x="39.8" y="136.5" transform="rotate(-90 39.8 136.5)">IN-MCU</text>
<text x="45.5" y="135.4" transform="rotate(-90 45.5 135.4)">2</text>
<text x="103.2" y="135.2">RESET</text>
<text x="113.2" y="135.1">DBTN1</text>
<text x="127.5" y="134.5">T1</text>
<text x="240" y="133.3">JP1</text>
<text x="56.8" y="141.7">5V-LM2596</text>
<text x="94.6" y="142.7">LED3</text>
<text x="103.2" y="143.8">F/QMX</text>
<text x="130.9" y="138.3">1N5400</text>
<text x="137.5" y="143.6">D3</text>
<text x="243.2" y="141.3">C1</text>
<text x="104.2" y="149.7">BZR</text>
<text x="113.2" y="144.5">DBTN0</text>
<text x="129.2" y="144.5">JP2</text>
<text x="204.1" y="148.3">LED2</text>
<text x="245.9" y="145.5">1</text>
<text x="250.8" y="145.5">2</text>
<text x="246.6" y="151.1">VIN-DIREC</text>
<text x="255.7" y="151.1">T1</text>
</g>
<g font-size="1.4">
<text x="38.2" y="63.1">IN-BTN</text>
<text x="40.6" y="73.1" transform="rotate(-90 40.6 73.1)">B3B-XH-2</text>
<text x="52.2" y="74.3">BTN0</text>
<text x="62.9" y="74.3">BTN1</text>
<text x="73.2" y="74.3">BTN2</text>
<text x="83.5" y="74.3">BTN3</text>
<text x="94" y="74.3">BTN4</text>
<text x="104.2" y="74.3">BTN5</text>
<text x="57.1" y="89.3">B2B-XH-2</text>
<text x="65.6" y="93.3" transform="rotate(-90 65.6 93.3)">L-OUT</text>
<text x="76.4" y="95.6">B3B-XH-2</text>
<text x="85.8" y="94.7" transform="rotate(-90 85.8 94.7)">A0</text>
<text x="209.5" y="101.6">B6B-XH-2</text>
<text x="212.1" y="96.1">LOADCELL</text>
<text x="235.4" y="101.6">B4B-XH-2</text>
<text x="236.3" y="96">NEMA17</text>
<text x="76.4" y="104.3">B3B-XH-2</text>
<text x="85.7" y="103.4" transform="rotate(-90 85.7 103.4)">A1</text>
<text x="76.4" y="112.9">B3B-XH-2</text>
<text x="85.7" y="112" transform="rotate(-90 85.7 112)">A2</text>
<text x="96.9" y="117.5">RESET</text>
<text x="76.4" y="121.5">B3B-XH-2</text>
<text x="85.7" y="120.6" transform="rotate(-90 85.7 120.6)">A3</text>
<text x="86" y="135.5">D13</text>
<text x="88.4" y="132.2" transform="rotate(-90 88.4 132.2)">LCD2004</text>
<text x="73.9" y="143.9">A7</text>
<text x="76.4" y="141">B3B-XH-2</text>
<text x="213.1" y="144.5">B4B-XH-2</text>
<text x="233.9" y="144.5">B5B-XH-2</text>
<text x="213.2" y="150.3">I-HX711</text>
<text x="230.9" y="150.5">STEPPER-IN</text>
</g>
</svg>
